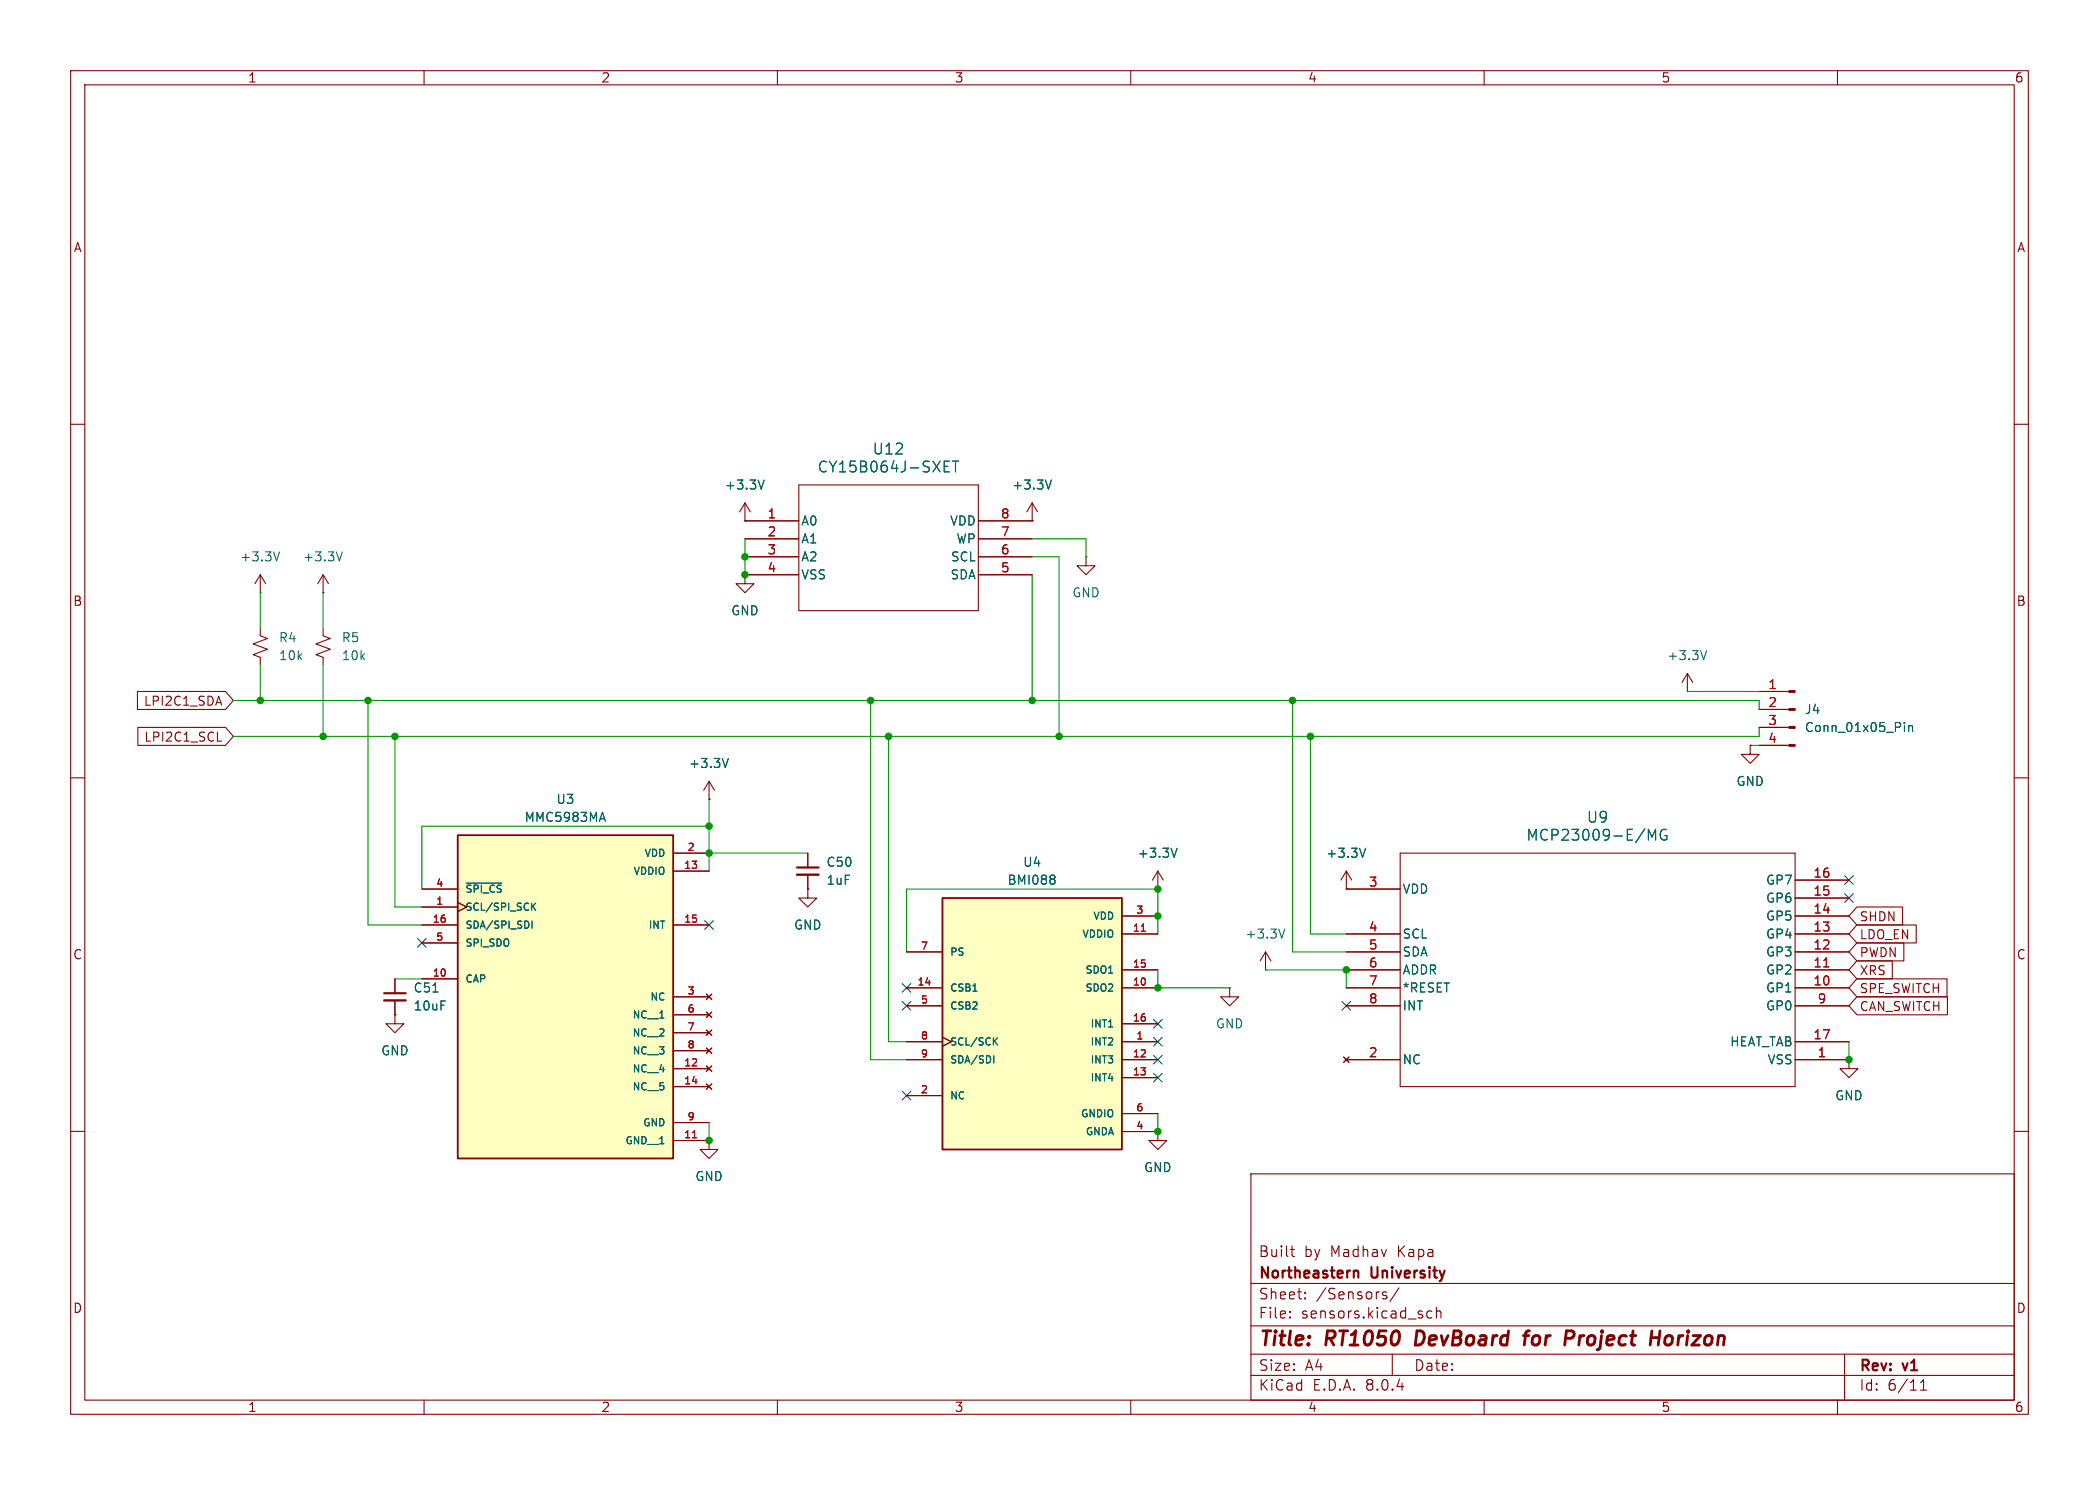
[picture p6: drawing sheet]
<svg xmlns="http://www.w3.org/2000/svg" width="297mm" height="210mm" viewBox="0 0 297 210" stroke-linecap="round" stroke-linejoin="round" font-family="sans-serif">
<g fill="none" stroke="#840000" stroke-width=".15">
<path d="M10 10h277v190h-277zM12 12h273v186h-273zM60 10v2M110 10v2M160 10v2M210 10v2M260 10v2M10 60h2M285 60h2M105.4 73.7h.1M105.4 73.7h7.6M105.4 76.2h7.6"/>
<path d="M105.4 78.7h7.6M105.4 71.1l-.8 1.3M105.4 71.1v2.6M105.4 71.1l.8 1.3M113 68.6h25.4v17.8h-25.4zM138.4 73.7h7.6M138.4 76.2h7.6M138.4 78.7h7.6M146 73.7h.1M146 71.1l-.7 1.3M146 71.1v2.6M146 71.1l.8 1.3"/>
<path d="M153.7 78.7v1.3h1.2l-1.2 1.3-1.3-1.3h1.3M153.7 78.7h.1M45.7 83.8h.1M45.7 81.3l-.7 1.3M45.7 81.3v2.5M45.7 81.3l.8 1.3M105.4 81.3v1.3h1.3l-1.3 1.2-1.3-1.2h1.3M105.4 81.3h.1M105.4 81.3h7.6M138.4 81.3h7.6M238.8 97.8h.1M238.8 95.3l-.8 1.2"/>
<path d="M238.8 95.3v2.5M238.8 95.3l.7 1.2M10 110h2M100.3 113h.1M100.3 110.5l-.7 1.3M100.3 110.5v2.5M100.3 110.5l.8 1.3M247.6 105.4v1.3h1.3l-1.3 1.3-1.2-1.3h1.2M247.6 105.4h.1M285 110h2M114.3 125.7v1.3h1.3l-1.3 1.3-1.3-1.3h1.3M114.3 125.7h.1"/>
<path d="M114.3 120.7v2M114.3 123.7v2M174 139.7v1.3h1.3l-1.3 1.2-1.3-1.2h1.3M174 139.7h.1M179.1 137.2h.1M179.1 134.6l-.8 1.3M179.1 134.6v2.6M179.1 134.6l.7 1.3M190.5 125.7h.1M190.5 139.7h7.6M190.5 137.2h7.6M190.5 134.6h7.6"/>
<path d="M190.5 132.1h7.6M190.5 125.7h7.6M190.5 123.2l-.8 1.3M190.5 123.2v2.5M190.5 123.2l.8 1.3M198.1 120.7h55.9v33h-55.9zM254 139.7h7.6M254 137.2h7.6M254 134.6h7.6M254 132.1h7.6M254 129.5h7.6M254 127h7.6"/>
<path d="M254 124.5h7.6M10 160h2M55.9 143.5v1.3h1.2l-1.2 1.3-1.3-1.3h1.3M55.9 143.5h.1M190.1 149.5l.8 .7M190.5 149.9h7.6M190.5 142.2h7.6M190.9 149.5l-.8 .7M254 149.9h7.6M254 147.3h7.6M254 142.2h7.6M285 160h2"/>
<path d="M100.3 161.3v1.3h1.3l-1.3 1.2-1.2-1.2h1.2M100.3 161.3h.1M163.8 160v1.3h1.3l-1.3 1.3-1.2-1.3h1.2M163.8 160h.1M177 166h108v32h-108zM182.6 176.7h.6M182.8 176.2v1.3l.1 .1 .3 .1M60 198v2M110 198v2M160 198v2M177 194.5h108M177 191.5h108"/>
<path d="M177 187.5h108M177 181.5h108M182.5 186.3h.1l-.1 .1M182.5 186.3v.1M182.5 185.5v.1M182.5 185.5h.1l-.1 .1M184.7 183.6v.1M184.7 183.6h-.1l.1 .1M184.7 182.8v.1M184.7 182.8h-.1l.1 .1M195.8 183.2l.4 .1v.2l-.2 .2h-.3M195.8 182.7l.4 .1"/>
<path d="M197 191.5v3M198 182.1l-1.3 2M202.6 185.5l-.4-.1-.3 .3v.4l.1 .2 .2 .1 .4-.1M203.2 185.5a.37 .37 0 0 1 .7 .1v.8M203.2 184.9v1.5M210 198v2M260 198v2M261 191.5v6.5M271.7 196.6h.9M271.7 195.5l.5-.4v1.5"/>
</g>
<path d="M200.5 188.2l-.2 2h.4M215.6 188.9h.7M216.4 188.2l-.4 .1-.1 .2-.2 1.7M221.6 188.2h.8l.2 .1a.58 .58 0 0 1-.3 1M233.6 189.2h1.2M234.9 188.2l-.3 2M236 188.9l-.4 .4-.1 .5 .2 .3 .5 .1" fill="none" stroke="#840000" stroke-width=".4"/>
<path d="M112.8 122.7h3M191.6 179.8a.37 .37 0 0 1 .6 .1v.8" fill="none" stroke="#840000" stroke-width=".3"/>
<g fill="none" stroke="#006464" stroke-width=".15">
<path d="M48.4 78l-.4 1.3M108.1 67.9l-.4 1.3M133.6 65.9h.5M133.6 66.7h.7M133.6 65.2h.7M134.8 65.2h.8M135.2 65.2v1.5M148.8 67.9l-.5 1.3M241.5 92l-.4 1.3M103.1 107.3l-.5 1.2M193.2 120l-.4 1.2M233.2 118.8v-1.5l.6 1.1 .5-1.1v1.5"/>
<path d="M235.8 117.4a.63 .63 0 0 0-.7 0 .63 .63 0 0 0-.2 .8 .57 .57 0 0 0 .3 .5 .57 .57 0 0 0 .7 0v-.5h-.3M181.8 131.4l-.4 1.3"/>
</g>
<path d="M258.1 136.7h.7" fill="none" stroke="#a90000" stroke-width=".15"/>
<path d="M112.8 123.7h3" fill="none" stroke="#840000" stroke-width=".33"/>
<path d="M133.3 127h25.4v35.6h-25.4z" fill="#ffffc2"/>
<path d="M133.3 127h25.4v35.6h-25.4z" fill="none" stroke="#840000" stroke-width=".25"/>
<g fill="none" stroke="#840000" stroke-width=".15">
<path d="M248.9 97.8h4.2M248.9 105.4h4.2M248.9 102.9h4.2M248.9 100.3h4.2M55.9 138.4v2.1M128.3 139.7h5M128.3 134.6h5M158.7 139.7h5.1M158.7 132.1h5.1M158.7 137.2h5.1M158.7 129.5h5.1M163.8 125.7h.1"/>
<path d="M163.8 123.2l-.7 1.3M163.8 123.2v2.5M163.8 123.2l.8 1.3M55.9 141.5v2M128.3 147.3h5M128.3 149.9h5M128.3 154.9h5M128.3 142.2h5M133.3 146.7l1.3 .6-1.3 .7M158.7 147.3h5.1M158.7 149.9h5.1M158.7 152.4h5.1"/>
<path d="M158.7 144.8h5.1M158.7 157.5h5.1M261.6 149.9v1.2h1.3l-1.3 1.3-1.3-1.3h1.3M261.6 149.9h.1M158.7 160h5.1"/>
</g>
<path d="M161.5 131.7h.6" fill="none" stroke="#a90000" stroke-width=".15"/>
<path d="M166.6 120l-.5 1.2M269.5 102.2v.1M269.5 102.6v.8M270.1 102.6v.8M270.1 102.7l.2-.1 .3 .1v.7M149 123.8l.3 .2-.3 .3 .3 .3v.2l-.3 .2M61.3 140.3h.7M140.6 149.3v1M140.7 147.2l.4 .6M141.1 146.8l-.5 .5" fill="none" stroke="#006464" stroke-width=".15"/>
<g fill="#840000" stroke="#840000" stroke-width=".15">
<path d="M253.1 105.3h.9v.2h-.9z"/>
<path d="M253.1 102.7h.9v.3h-.9z"/>
<path d="M253.1 100.2h.9v.3h-.9z"/>
<path d="M253.1 97.7h.9v.2h-.9z"/>
</g>
<path d="M54.4 141.5h3" fill="none" stroke="#840000" stroke-width=".33"/>
<path d="M54.4 140.5h3" fill="none" stroke="#840000" stroke-width=".3"/>
<path d="M64.8 118.1h30.4v45.7h-30.4z" fill="#ffffc2"/>
<path d="M64.8 118.1h30.4v45.7h-30.4z" fill="none" stroke="#840000" stroke-width=".25"/>
<g fill="none" stroke="#840000" stroke-width=".15">
<path d="M105.4 73.7h.1M105.4 73.7h7.6M105.4 76.2h7.6M105.4 78.7h7.6M138.4 73.7h7.6M138.4 76.2h7.6M138.4 78.7h7.6M146 73.7h.1M19.4 97.8h12.5l1.1 1.3-1.1 1.2h-12.5zM36.8 88.9v1l1 .4-2 .8 2 .7-2 .8 1 .4v1M36.8 83.8h.1M36.8 81.3v2.5"/>
<path d="M36.8 81.3l-.7 1.3M36.8 81.3l.8 1.3M45.7 88.9v1l1 .4-2 .8 2 .7-2 .8 1 .4v1M105.4 81.3h.1M105.4 81.3h7.6M138.4 81.3h7.6M248.9 97.8h3.8M19.5 102.9h12.4l1.1 1.2-1.1 1.3h-12.4zM30.8 104.8h.6M100.3 113h.1M247.6 105.4h.1M248.9 100.3h3.8"/>
<path d="M248.9 102.9h3.8M248.9 105.4h3.8M55.9 138.4v2.1M59.7 128.3h5.1M59.7 138.4h5.1M59.7 130.8h5.1M59.7 125.7h5.1M59.7 133.4h5.1M64.8 127.6l1.2 .7-1.2 .6M95.2 123.2h5.1M95.2 130.8h5.1M95.2 120.7h5.1"/>
<path d="M114.3 125.7h.1M114.3 120.7v2M114.3 123.7v2M128.3 139.7h5M128.3 134.6h5M158.7 139.7h5.1M158.7 137.2h5.1M158.7 132.1h5.1M158.7 129.5h5.1M163.8 125.7h.1M190.5 125.7h.1M190.5 125.7h7.6"/>
<path d="M190.5 139.7h7.6M190.5 137.2h7.6M190.5 134.6h7.6M190.5 132.1h7.6M254 139.7h7.6M254 137.2h7.6M254 134.6h7.6M254 132.1h7.6M254 129.5h7.6M254 127h7.6M254 124.5h7.6M262.7 138.4h12.8v2.6h-12.8l-1.1-1.3z"/>
<path d="M262.7 135.9h5.1v2.5h-5.1l-1.1-1.2zM262.7 133.3h6.7v2.6h-6.7l-1.1-1.3zM262.7 130.8h8.4v2.6h-8.4l-1.1-1.3zM262.7 128.3h6.5v2.5h-6.5l-1.1-1.3zM55.9 143.5h.1M55.9 141.5v2M95.2 151.1h5.1M95.2 153.7h5.1M95.2 141h5.1M95.2 143.5h5.1M95.2 146.1h5.1M95.2 148.6h5.1"/>
<path d="M95.2 158.8h5.1M99.9 150.7l.8 .8M99.9 153.3l.8 .8M99.9 140.6l.8 .8M99.9 143.1l.8 .8M99.9 145.7l.8 .7M99.9 148.2l.8 .8M100.7 150.7l-.8 .8M100.7 153.3l-.8 .8M100.7 140.6l-.8 .8M100.7 143.1l-.8 .8M100.7 145.7l-.8 .7"/>
<path d="M100.7 148.2l-.8 .8M128.3 149.9h5M128.3 147.3h5M128.3 142.2h5M128.3 154.9h5M133.3 146.7l1.3 .6-1.3 .7M158.7 149.9h5.1M158.7 147.3h5.1M158.7 152.4h5.1M158.7 144.8h5.1M158.7 157.5h5.1M190.1 149.5l.8 .7"/>
<path d="M190.5 149.9h7.6M190.5 142.2h7.6M190.9 149.5l-.8 .7M254 149.9h7.6M254 147.3h7.6M254 142.2h7.6M261.6 149.9h.1M262.7 141h12.9v2.5h-12.9l-1.1-1.3zM95.2 161.3h5.1M100.3 161.3h.1M158.7 160h5.1M163.8 160h.1"/>
</g>
<g fill="none" stroke="#006464" stroke-width=".15">
<path d="M39.6 78l-.5 1.3M108.1 67.9l-.4 1.3M133.6 65.9h.5M133.6 66.7h.7M133.6 65.2h.7M134.8 65.2h.8M135.2 65.2v1.5M148.8 67.9l-.5 1.3M84.9 115.8h.6M85.2 114.9l.5 1.2M103.1 107.3l-.5 1.2M166.6 120l-.5 1.2"/>
<path d="M193.2 120l-.4 1.2M233.2 118.8v-1.5l.6 1.1 .5-1.1v1.5M235.8 117.4a.63 .63 0 0 0-.7 0 .63 .63 0 0 0-.2 .8 .57 .57 0 0 0 .3 .5 .57 .57 0 0 0 .7 0v-.5h-.3M269.5 102.2v.1M269.5 102.6v.8M270.1 102.6v.8M270.1 102.7l.2-.1 .3 .1v.7M66 124.9h5M75.3 130.3v1M75.4 128.2l.4 .5M75.8 127.7l-.6 .6M149 123.8l.3 .2-.3 .3 .3 .3v.2l-.3 .2"/>
<path d="M61.3 140.3h.7M140.6 149.3v1M140.7 147.2l.4 .6M141.1 146.8l-.5 .5"/>
</g>
<path d="M161.5 131.7h.6M258.1 136.7h.7M98 160.9h.6" fill="none" stroke="#a90000" stroke-width=".15"/>
<g fill="none" stroke="#009600" stroke-width=".15">
<path d="M105.4 76.2v5.1M146 76.2h7.7v2.5M146 78.7h3.9v25.4M33 99.1h215.9v1.2M36.8 83.8v5.1M36.8 94v5.1M45.7 83.8v5.1M45.7 94v10.1M52.1 99.1v31.7h7.6M123.2 99.1v50.8h5.1M146 81.3v17.8M182.9 99.1v35.5h7.6"/>
<path d="M238.8 97.8h10.1M55.9 104.1v24.2h3.8M100.3 113v10.2M100.3 116.8h-40.6v8.9M125.7 104.1v43.2h2.6M185.4 104.1v28h5.1M247.6 105.4h1.3M248.9 102.9v1.2h-215.9M55.9 138.4h3.8M100.3 120.7h14M163.8 132.1v-6.4h-35.5v8.9M163.8 137.2v2.5h10.2"/>
<path d="M179.1 137.2h11.4v2.5M100.3 158.8v2.5M163.8 157.5v2.5M261.6 147.3v2.6"/>
</g>
<g fill="none" stroke="#000084" stroke-width=".15">
<path d="M59.1 132.7l1.2 1.3M60.3 132.7l-1.2 1.3M99.7 130.2l1.2 1.2M100.9 130.2l-1.2 1.2M127.7 139.1l1.2 1.2M128.9 139.1l-1.2 1.2M261 126.4l1.2 1.2M261 123.9l1.2 1.2M262.2 126.4l-1.2 1.2M262.2 123.9l-1.2 1.2M127.7 154.3l1.2 1.2M127.7 141.6l1.2 1.2"/>
<path d="M128.9 154.3l-1.2 1.2M128.9 141.6l-1.2 1.2M163.2 146.7l1.2 1.2M163.2 144.2l1.2 1.2M163.2 149.3l1.2 1.2M163.2 151.8l1.2 1.2M164.4 146.7l-1.2 1.2M164.4 144.2l-1.2 1.2M164.4 149.3l-1.2 1.2M164.4 151.8l-1.2 1.2M189.9 141.6l1.2 1.2M191.1 141.6l-1.2 1.2"/>
</g>
<g fill="#009600" stroke="#009600" stroke-width=".15">
<circle cx="163.8" cy="129.5" r=".46"/>
<circle cx="163.8" cy="139.7" r=".46"/>
<circle cx="185.4" cy="104.1" r=".46"/>
<circle cx="190.5" cy="137.2" r=".46"/>
<circle cx="163.8" cy="160" r=".46"/>
<circle cx="182.9" cy="99.1" r=".46"/>
<circle cx="163.8" cy="125.7" r=".46"/>
<circle cx="261.6" cy="149.9" r=".46"/>
<circle cx="105.4" cy="78.7" r=".46"/>
<circle cx="105.4" cy="81.3" r=".46"/>
<circle cx="149.9" cy="104.1" r=".46"/>
<circle cx="100.3" cy="120.7" r=".46"/>
<circle cx="100.3" cy="116.8" r=".46"/>
<circle cx="125.7" cy="104.1" r=".46"/>
<circle cx="146" cy="99.1" r=".46"/>
<circle cx="123.2" cy="99.1" r=".46"/>
<circle cx="100.3" cy="161.3" r=".46"/>
<circle cx="52.1" cy="99.1" r=".46"/>
<circle cx="55.9" cy="104.1" r=".46"/>
<circle cx="45.7" cy="104.1" r=".46"/>
<circle cx="36.8" cy="99.1" r=".46"/>
</g>
<g font-size="2.8" fill="#840000">
<text x="178" y="190.9">Title:</text>
<text x="187.7" y="190.9">RT1050</text>
<text x="201.1" y="190.9">DevBoard</text>
<text x="217.4" y="190.9">for</text>
<text x="223.9" y="190.9">Project</text>
<text x="236.8" y="190.9">Horizon</text>
</g>
<g font-size="2.1" fill="#006464">
<text x="123.4" y="64.5">U12</text>
<text x="115.6" y="67">CY15B064J-SXET</text>
<text x="215.9" y="119.1">MCP23009-E/MG</text>
<text x="224.5" y="116.6">U9</text>
</g>
<g font-size="2.1" fill="#840000">
<text x="178" y="178">Built</text>
<text x="184.5" y="178">by</text>
<text x="188.3" y="178">Madhav</text>
<text x="197.9" y="178">Kapa</text>
<text x="178" y="184">Sheet:</text>
<text x="178" y="181.2">Northeastern</text>
<text x="186.2" y="184">/Sensors/</text>
<text x="194.1" y="181.2">University</text>
<text x="178" y="186.7">File:</text>
<text x="184.1" y="186.7">sensors.kicad_sch</text>
<text x="178" y="196.9">KiCad</text>
<text x="178" y="194.1">Size:</text>
<text x="184.7" y="194.1">A4</text>
<text x="185.7" y="196.9">E.D.A.</text>
<text x="193.3" y="196.9">8.0.4</text>
<text x="200" y="194.1">Date:</text>
<text x="263" y="194.3">Rev:</text>
<text x="263" y="196.9">Id:</text>
<text x="267.1" y="196.9">6/11</text>
<text x="269.4" y="194.3">v1</text>
</g>
<g font-size="1.8" fill="#840000">
<text x="35" y="11.9">1</text>
<text x="85" y="11.9">2</text>
<text x="135" y="11.9">3</text>
<text x="185" y="11.9">4</text>
<text x="235" y="11.9">5</text>
<text x="285" y="11.9">6</text>
<text x="10.3" y="35.9">A</text>
<text x="285.3" y="35.9">A</text>
<text x="10.3" y="85.9">B</text>
<text x="285.3" y="85.9">B</text>
<text x="20.3" y="100">LPI2C1_SDA</text>
<text x="20.3" y="105.1">LPI2C1_SCL</text>
<text x="263.1" y="130.5">SHDN</text>
<text x="10.3" y="135.9">C</text>
<text x="263.1" y="135.6">PWDN</text>
<text x="263.1" y="133">LDO_EN</text>
<text x="285.3" y="135.9">C</text>
<text x="263.1" y="140.7">SPE_SWITCH</text>
<text x="263.1" y="143.2">CAN_SWITCH</text>
<text x="263.1" y="138.1">XRS</text>
<text x="10.3" y="185.9">D</text>
<text x="285.3" y="185.9">D</text>
<text x="35" y="199.9">1</text>
<text x="85" y="199.9">2</text>
<text x="135" y="199.9">3</text>
<text x="185" y="199.9">4</text>
<text x="235" y="199.9">5</text>
<text x="285" y="199.9">6</text>
</g>
<g font-size="1.8" fill="#006464">
<text x="102.5" y="69.4">+3.3V</text>
<text x="143.1" y="69.4">+3.3V</text>
<text x="113.3" y="74.5">A0</text>
<text x="113.3" y="77.1">A1</text>
<text x="134.3" y="74.5">VDD</text>
<text x="135.3" y="77.1">WP</text>
<text x="33.9" y="79.6">+3.3V</text>
<text x="42.8" y="79.6">+3.3V</text>
<text x="113.3" y="79.6">A2</text>
<text x="113.3" y="82.1">VSS</text>
<text x="134.4" y="82.1">SDA</text>
<text x="134.5" y="79.6">SCL</text>
<text x="103.4" y="87.2">GND</text>
<text x="151.6" y="84.7">GND</text>
<text x="39.4" y="91">R4</text>
<text x="39.4" y="93.6">10k</text>
<text x="48.3" y="91">R5</text>
<text x="48.3" y="93.6">10k</text>
<text x="235.8" y="93.6">+3.3V</text>
<text x="255.3" y="101.2">J4</text>
<text x="255.3" y="103.7">Conn_01x05_Pin</text>
<text x="78.6" y="113.9">U3</text>
<text x="97.4" y="108.8">+3.3V</text>
<text x="245.6" y="111.4">GND</text>
<text x="74.1" y="116.4">MMC5983MA</text>
<text x="116.8" y="125.3">1uF</text>
<text x="116.8" y="122.8">C50</text>
<text x="142.5" y="125.3">BMI088</text>
<text x="144.7" y="122.8">U4</text>
<text x="160.9" y="121.5">+3.3V</text>
<text x="187.6" y="121.5">+3.3V</text>
<text x="249.8" y="125.3">GP7</text>
<text x="112.3" y="131.7">GND</text>
<text x="198.4" y="126.6">VDD</text>
<text x="249.8" y="130.4">GP5</text>
<text x="249.8" y="127.9">GP6</text>
<text x="176.1" y="132.9">+3.3V</text>
<text x="198.4" y="132.9">SCL</text>
<text x="198.4" y="135.5">SDA</text>
<text x="249.8" y="135.5">GP3</text>
<text x="249.8" y="132.9">GP4</text>
<text x="58.4" y="140.6">C51</text>
<text x="58.4" y="143.1">10uF</text>
<text x="198.4" y="138">ADDR</text>
<text x="198.4" y="140.6">*RESET</text>
<text x="198.4" y="143.1">INT</text>
<text x="249.8" y="140.6">GP1</text>
<text x="249.8" y="138">GP2</text>
<text x="249.8" y="143.1">GP0</text>
<text x="53.8" y="149.5">GND</text>
<text x="172" y="145.6">GND</text>
<text x="244.7" y="148.2">HEAT_TAB</text>
<text x="198.4" y="150.7">NC</text>
<text x="250" y="150.7">VSS</text>
<text x="259.6" y="155.8">GND</text>
<text x="98.3" y="167.2">GND</text>
<text x="161.8" y="166">GND</text>
</g>
<g font-size="1.8" fill="#a90000">
<text x="108.5" y="73.4">1</text>
<text x="108.5" y="75.9">2</text>
<text x="141.5" y="75.9">7</text>
<text x="141.5" y="73.4">8</text>
<text x="108.5" y="78.5">3</text>
<text x="108.5" y="81">4</text>
<text x="141.5" y="81">5</text>
<text x="141.5" y="78.5">6</text>
<text x="250.1" y="97.5">1</text>
<text x="250.1" y="100.1">2</text>
<text x="250.1" y="102.6">3</text>
<text x="250.1" y="105.2">4</text>
<text x="193.6" y="125.5">3</text>
<text x="256.5" y="124.2">16</text>
<text x="193.6" y="131.8">4</text>
<text x="256.5" y="131.8">13</text>
<text x="256.5" y="129.3">14</text>
<text x="256.5" y="126.7">15</text>
<text x="193.6" y="134.4">5</text>
<text x="193.6" y="136.9">6</text>
<text x="256.5" y="136.9">11</text>
<text x="256.5" y="134.4">12</text>
<text x="193.6" y="139.4">7</text>
<text x="193.6" y="142">8</text>
<text x="256.5" y="139.4">10</text>
<text x="257.1" y="142">9</text>
<text x="193.6" y="149.6">2</text>
<text x="256.5" y="147.1">17</text>
<text x="257.1" y="149.6">1</text>
</g>
<g font-size="1.4" fill="#a90000">
<text x="61.6" y="125.5">4</text>
<text x="96.7" y="122.9">13</text>
<text x="97.2" y="120.4">2</text>
<text x="61.1" y="130.6">16</text>
<text x="61.6" y="128">1</text>
<text x="96.7" y="130.6">15</text>
<text x="160.2" y="131.8">11</text>
<text x="160.7" y="129.3">3</text>
<text x="61.6" y="133.1">5</text>
<text x="130.2" y="134.4">7</text>
<text x="160.2" y="136.9">15</text>
<text x="61.1" y="138.2">10</text>
<text x="97.2" y="140.7">3</text>
<text x="97.2" y="143.3">6</text>
<text x="129.7" y="139.4">14</text>
<text x="130.2" y="142">5</text>
<text x="160.2" y="139.4">10</text>
<text x="97.2" y="145.8">7</text>
<text x="97.2" y="148.3">8</text>
<text x="130.2" y="147.1">8</text>
<text x="130.2" y="149.6">9</text>
<text x="160.2" y="149.6">12</text>
<text x="160.2" y="144.5">16</text>
<text x="160.7" y="147.1">1</text>
<text x="96.7" y="150.9">12</text>
<text x="96.7" y="153.4">14</text>
<text x="130.2" y="154.7">2</text>
<text x="160.2" y="152.1">13</text>
<text x="96.7" y="161">11</text>
<text x="97.2" y="158.5">9</text>
<text x="160.7" y="159.8">4</text>
<text x="160.7" y="157.2">6</text>
</g>
<g font-size="1.4" fill="#006464">
<text x="89.5" y="123.9">VDDIO</text>
<text x="91.1" y="121.4">VDD</text>
<text x="65.8" y="129">SCL/SPI_SCK</text>
<text x="65.8" y="131.5">SDA/SPI_SDI</text>
<text x="65.8" y="126.5">~{SPI_CS}</text>
<text x="91.7" y="131.5">INT</text>
<text x="154.6" y="130.3">VDD</text>
<text x="65.8" y="134.1">SPI_SDO</text>
<text x="134.4" y="135.4">PS</text>
<text x="153" y="132.8">VDDIO</text>
<text x="153.5" y="137.9">SDO1</text>
<text x="65.8" y="139.2">CAP</text>
<text x="91.9" y="141.7">NC</text>
<text x="134.4" y="140.4">CSB1</text>
<text x="134.4" y="143">CSB2</text>
<text x="153.5" y="140.4">SDO2</text>
<text x="89.4" y="144.2">NC__1</text>
<text x="89.4" y="146.8">NC__2</text>
<text x="89.4" y="149.3">NC__3</text>
<text x="134.4" y="148.1">SCL/SCK</text>
<text x="154.2" y="148.1">INT2</text>
<text x="154.2" y="145.5">INT1</text>
<text x="89.4" y="151.9">NC__4</text>
<text x="89.4" y="154.4">NC__5</text>
<text x="134.4" y="155.7">NC</text>
<text x="134.4" y="150.6">SDA/SDI</text>
<text x="154.2" y="150.6">INT3</text>
<text x="154.2" y="153.1">INT4</text>
<text x="90.9" y="159.5">GND</text>
<text x="152.8" y="158.2">GNDIO</text>
<text x="153.5" y="160.8">GNDA</text>
<text x="88.4" y="162">GND__1</text>
</g>
</svg>
